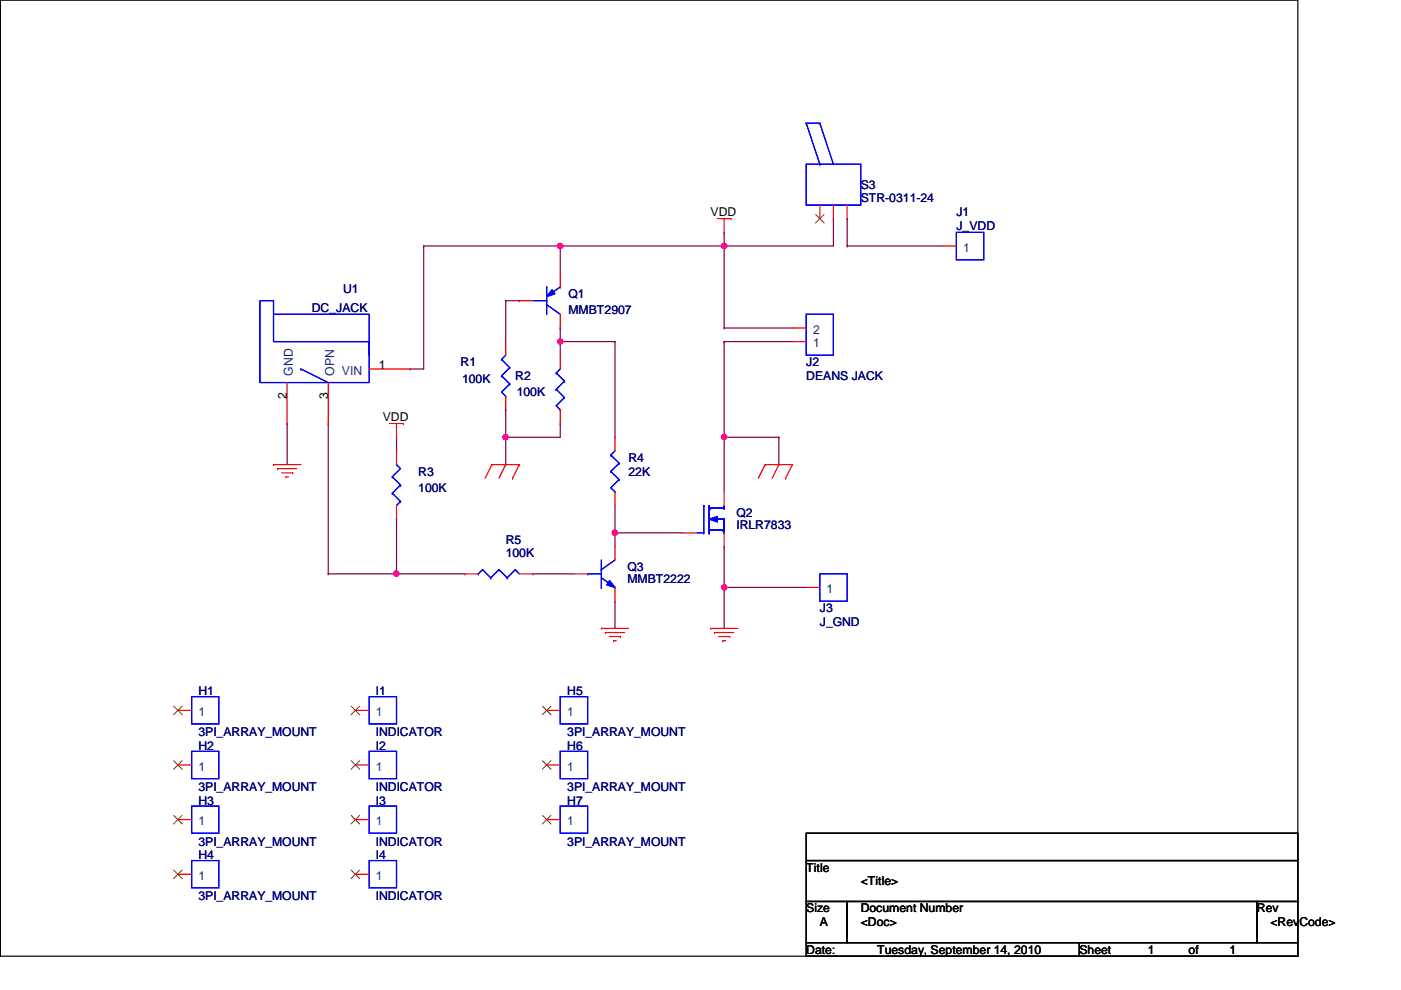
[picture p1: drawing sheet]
<svg xmlns="http://www.w3.org/2000/svg" width="297mm" height="210mm" viewBox="0 0 297 210" stroke-linecap="round" stroke-linejoin="round" font-family="sans-serif">
<path d="M.1 0h275.1v202.7h-275.1z" fill="none" stroke="#000" stroke-width=".25"/>
<path d="M89.8 52.2h.1M89.8 52.2v26h-2.9M153.5 52.2h.1M153.5 52.2v17.4M86.9 78.2h.1M118.8 72.4h.1M118.8 72.4v2.9M60.9 89.8h.1M60.9 89.8v8.7" fill="none" stroke="#800040" stroke-width=".25"/>
<circle cx="118.8" cy="72.4" r=".56" fill="#f0f"/>
<circle cx="118.8" cy="72.4" r=".56" fill="none" stroke="#f0f" stroke-width=".25"/>
<path d="M107.2 92.7h.1M107.2 92.7v5.8" fill="none" stroke="#800040" stroke-width=".25"/>
<circle cx="107.2" cy="92.7" r=".56" fill="#f0f"/>
<circle cx="107.2" cy="92.7" r=".56" fill="none" stroke="#f0f" stroke-width=".25"/>
<path d="M69.6 89.8h.1M69.6 89.8v31.9M107.2 86.9h.1M107.2 86.9v5.8M118.8 89.8h.1M118.8 89.8v2.9M69.6 121.7h.1M69.6 121.7h14.5" fill="none" stroke="#800040" stroke-width=".25"/>
<circle cx="84" cy="121.6" r=".56" fill="#f0f"/>
<circle cx="84" cy="121.6" r=".56" fill="none" stroke="#f0f" stroke-width=".25"/>
<path d="M118.8 52.2h.1M118.8 52.2h34.7M84.1 110.1h.1M84.1 110.1v11.6" fill="none" stroke="#800040" stroke-width=".25"/>
<circle cx="153.5" cy="52.1" r=".56" fill="#f0f"/>
<circle cx="153.5" cy="52.1" r=".56" fill="none" stroke="#f0f" stroke-width=".25"/>
<circle cx="118.8" cy="52.1" r=".56" fill="#f0f"/>
<circle cx="118.8" cy="52.1" r=".56" fill="none" stroke="#f0f" stroke-width=".25"/>
<path d="M153.5 49.3h.1M153.5 49.3v2.9M153.5 124.5h.1M153.5 124.5v8.7" fill="none" stroke="#800040" stroke-width=".25"/>
<circle cx="153.5" cy="124.5" r=".56" fill="#f0f"/>
<circle cx="153.5" cy="124.5" r=".56" fill="none" stroke="#f0f" stroke-width=".25"/>
<path d="M153.5 92.7h.1M153.5 92.7v11.6" fill="none" stroke="#800040" stroke-width=".25"/>
<circle cx="153.5" cy="92.7" r=".56" fill="#f0f"/>
<circle cx="153.5" cy="92.7" r=".56" fill="none" stroke="#f0f" stroke-width=".25"/>
<path d="M89.8 52.2h.1M89.8 52.2h29M118.8 52.2h.1M118.8 52.2v5.8M118.8 69.6h.1M118.8 69.6v2.8h11.6M130.4 72.4h.1M107.2 92.7h.1M107.2 92.7h11.6M130.4 113h.1M130.4 113h14.5" fill="none" stroke="#800040" stroke-width=".25"/>
<circle cx="130.4" cy="113" r=".56" fill="#f0f"/>
<circle cx="130.4" cy="113" r=".56" fill="none" stroke="#f0f" stroke-width=".25"/>
<g fill="none" stroke="#800040" stroke-width=".25">
<path d="M153.5 52.2h.1M176.7 46.4h.1M176.7 46.4v5.8h-23.2M107.2 63.8h.1M107.2 63.8v8.6M107.2 63.8h2.9M110.1 63.8h.1M130.4 72.4v20.3M153.5 72.4h.1M153.5 69.6h.1M153.5 72.4v20.3M153.5 69.6h14.5"/>
<path d="M153.5 72.4h14.5M84.1 95.6h.1M84.1 92.7v2.9M130.4 92.7h.1M153.5 92.7h.1M153.5 92.7h11.6M165.1 92.7h.1M165.1 92.7v5.8M130.4 113h.1M130.4 107.2v8.7M153.5 115.9h.1M153.5 115.9v8.6"/>
<path d="M84.1 121.7h14.4M98.5 121.7h.1M113 121.7h.1M113 121.7h8.7M130.4 127.5h.1M130.4 127.5v5.7M153.5 124.5h.1M153.5 124.5h17.4"/>
</g>
<circle cx="153.5" cy="52.1" r=".56" fill="#f0f"/>
<circle cx="153.5" cy="52.1" r=".56" fill="none" stroke="#f0f" stroke-width=".25"/>
<path d="M179.6 46.4h.1M179.6 52.2h.1M179.6 46.4v5.8M179.6 52.2h20.3" fill="none" stroke="#800040" stroke-width=".25"/>
<g fill="none" stroke="#f00" stroke-width=".25">
<path d="M152.1 46.4h2.9M153.5 49.3h.1M153.5 46.4v2.9M155 46.4h.1M58 98.5h.1M58 98.5h5.8M58.9 99.4h.1M58.9 99.4h4M82.6 89.8h2.9M84.1 92.7h.1M84.1 89.8v2.9M85.5 89.8h.1"/>
<path d="M104.3 98.5h.1M104.3 98.5h5.8M104.3 98.5l-1.4 2.9M107.2 98.5h.1M107.2 98.5l-1.4 2.9M110.1 98.5h.1M110.1 98.5l-1.4 2.9M162.2 98.5h.1M162.2 98.5h5.8M162.2 98.5l-1.4 2.9M165.1 98.5h.1M165.1 98.5l-1.4 2.9"/>
<path d="M168 98.5h.1M168 98.5l-1.4 2.9M59.7 100.2h2.4M60.6 101.1h.1M60.6 101.1h.6M62.1 100.2h.1M108.7 101.4h.1M166.6 101.4h.1M98.5 121.7h2.9M110.1 121.7h2.9M127.5 133.2h.1M127.5 133.2h5.8"/>
<path d="M128.4 134.1h.1M128.4 134.1h4M129.2 135h2.3M130.1 135.8h.1M130.1 135.8h.6M131.5 135h.1M150.7 133.2h.1M150.7 133.2h5.8M151.5 134.1h.1M151.5 134.1h4.1M152.4 135h2.3M153.2 135.8h.1"/>
<path d="M153.2 135.8h.6M154.7 135h.1M75.3 162.2h3M75.3 185.4h3"/>
</g>
<path d="M170.9 176.7h104.3v5.8h-104.3zM170.9 182.5h104.3v8.6h-104.3zM170.9 191.1h8.7v8.8h-8.7zM170.9 199.9h58v2.8h-58zM179.6 191.1h86.9v8.8h-86.9zM228.9 199.9h46.3v2.8h-46.3zM266.5 191.1h8.7v8.8h-8.7z" fill="none" stroke="#000" stroke-width=".25"/>
<g fill="none" stroke="#00f" stroke-width=".25">
<path d="M147.7 113h1.5M149.2 113h.1M149.2 107.2h.1M149.2 107.2v5.8M150.4 113h.1M150.4 107.7h.1M150.4 107.2v5.8M150.4 107.7h3.1M150.4 112.4h3.1M150.7 107.7h.1M151.8 110.1h1.7M153.2 112.4h.1"/>
<path d="M153.5 107.7h.1M153.5 110.1h.1M153.5 113h.1M153.5 112.4h.1M153.5 107.2v.5M153.5 110.1v2.9M101.4 121.7h.1M101.4 121.7l.9-.9 1.8 1.7M104.1 122.5h.1M105.8 120.8h.1M105.8 120.8l1.7 1.7M105.8 120.8l-1.7 1.7"/>
<path d="M107.5 122.5h.1M109.3 120.8h.1M109.3 120.8l.8 .9M109.3 120.8l-1.8 1.7M78.3 159.3h5.8v5.8h-5.8zM78.3 182.5h5.8v5.8h-5.8z"/>
</g>
<path d="M74.5 161.3l1.8 1.8M76.2 161.3l-1.8 1.8M74.5 184.5l1.8 1.8M76.2 184.5l-1.8 1.8" fill="none" stroke="#804000" stroke-width=".21"/>
<path d="M150.4 110.1l1.7-.6v1.2z" fill="#00f"/>
<g fill="none" stroke="#00f" stroke-width=".25">
<path d="M147.7 113h1.5M149.2 113h.1M149.2 107.2h.1M149.2 107.2v5.8M150.4 110.1l1.7-.6v1.2zM150.4 113h.1M150.4 107.7h.1M150.4 107.2v5.8M150.4 107.7h3.1M150.4 112.4h3.1M150.7 107.7h.1M151.8 110.1h1.7"/>
<path d="M153.2 112.4h.1M153.5 107.7h.1M153.5 110.1h.1M153.5 113h.1M153.5 112.4h.1M153.5 107.2v.5M153.5 110.1v2.9"/>
</g>
<path d="M150.4 110.1l1.7-.6v1.2z" fill="#00f"/>
<g fill="none" stroke="#00f" stroke-width=".25">
<path d="M170.9 34.8h11.6v8.7h-11.6zM170.9 26.1h.1M170.9 26.1h2.9M170.9 26.1l2.9 8.7M173.8 26.1h.1M173.8 34.8h.1M173.8 26.1l2.9 8.7M106.3 76.2h.1M106.3 79.7h.1M106.3 76.2l1.8 1.7M106.3 79.7l1.8 1.7M107.2 75.3l-.9 .9"/>
<path d="M108.1 77.9h.1M108.1 77.9l-1.8 1.8M117.9 79.1h.1M117.9 79.1l1.8 1.7M118.8 78.2l-.9 .9M107.2 84h.1M108.1 81.4h.1M108.1 81.4l-1.8 1.7 .9 .9M117.9 82.5h.1M117.9 82.5l1.8 1.8M118.8 86.9h.1M119.7 80.8h.1"/>
<path d="M119.7 84.3h.1M119.7 80.8l-1.8 1.7M119.7 84.3l-1.8 1.7 .9 .9M127.5 118.7v5.8M130.4 118.7l-2.9 2.1M150.4 110.1l1.7-.6v1.2zM124.6 121.7h.1M124.6 121.7h2.9M127.5 120.8h.1M127.5 124.5h.1M127.5 122.5l2.9 2M130.4 124.5h.1"/>
<path d="M118.8 147.7h5.8v5.8h-5.8zM78.3 170.9h5.8v5.8h-5.8z"/>
</g>
<path d="M173.8 43.5v2.9M176.7 43.5v2.9M179.6 43.5v2.9M107.2 72.4v2.9M118.8 75.3v2.9M107.2 84v2.9M118.8 86.9v2.9M144.9 113h2.8M153.5 104.3v2.9M153.5 113v2.9M115.9 150.6h2.9M75.3 173.8h3" fill="none" stroke="#f00" stroke-width=".25"/>
<path d="M172.9 45.5l1.8 1.8M174.7 45.5l-1.8 1.8M115 149.7l1.8 1.9M116.8 149.7l-1.8 1.9M74.5 172.9l1.8 1.8M76.2 172.9l-1.8 1.8" fill="none" stroke="#804000" stroke-width=".21"/>
<path d="M129.2 123.1l1.2 1.4-1.8-.5z" fill="#00f"/>
<path d="M127.5 118.7v5.8M130.4 118.7l-2.9 2.1M124.6 121.7h.1M124.6 121.7h2.9M127.5 120.8h.1M127.5 124.5h.1M127.5 122.5l2.9 2M129.2 123.1l1.2 1.4-1.8-.5zM130.4 124.5h.1" fill="none" stroke="#00f" stroke-width=".25"/>
<path d="M129.2 123.1l1.2 1.4-1.8-.5z" fill="#00f"/>
<g fill="none" stroke="#00f" stroke-width=".25">
<path d="M202.8 49.3h5.8v5.8h-5.8zM55.1 63.8h2.9v8.6h20.3v8.7h-23.2zM58 66.6h20.3v8.7M63.8 78.2h.1M63.8 78.2l5.8 2.9M113 63.8h2.9M115.9 60.8h.1M115.9 64.6h.1M115.9 63.8h.1M115.9 60.8v5.8M115.9 64.6l2.9 2M118.8 60.8h.1"/>
<path d="M118.8 60.8l-2.9 2.1M170.9 66.6h5.8v8.7h-5.8zM84.1 98.5h.1M84.1 98.5l.8 .9-1.7 1.7M83.2 104.6h.1M83.2 101.1h.1M83.2 104.6l1.7 1.7M83.2 101.1l1.7 1.7M84.9 106.3h.1M84.9 102.8h.1M84.9 106.3l-.8 .9M84.9 102.8l-1.7 1.8"/>
<path d="M129.2 123.1l1.2 1.4-1.8-.5zM40.6 147.7h5.8v5.8h-5.8zM40.6 159.3h5.8v5.8h-5.8zM78.3 147.7h5.8v5.8h-5.8zM118.8 159.3h5.8v5.8h-5.8zM40.6 170.9h5.8v5.8h-5.8zM118.8 170.9h5.8v5.8h-5.8z"/>
</g>
<g fill="none" stroke="#f00" stroke-width=".25">
<path d="M199.9 52.2h2.9M78.3 78.2h8.6M168 72.4h2.9M168 69.6h2.9M60.9 81.1v8.7M69.6 81.1v8.7M84.1 95.6v2.9M84.1 107.2v2.9M130.4 115.9v2.8M121.7 121.7h2.9M130.4 124.5v3M37.7 150.6h2.9"/>
<path d="M75.3 150.6h3M37.7 162.2h2.9M37.7 173.8h2.9M115.9 162.2h2.9M115.9 173.8h2.9"/>
</g>
<path d="M36.8 149.7l1.8 1.9M38.6 149.7l-1.8 1.9M74.5 149.7l1.8 1.9M76.2 149.7l-1.8 1.9M36.8 161.3l1.8 1.8M36.8 172.9l1.8 1.8M38.6 161.3l-1.8 1.8M38.6 172.9l-1.8 1.8M115 161.3l1.8 1.8M115 172.9l1.8 1.8M116.8 161.3l-1.8 1.8M116.8 172.9l-1.8 1.8" fill="none" stroke="#804000" stroke-width=".21"/>
<path d="M117 61.4l.6 .9-1.7 .6z" fill="#00f"/>
<path d="M113 63.8h2.9M115.9 60.8h.1M115.9 64.6h.1M115.9 63.8h.1M115.9 60.8v5.8M115.9 64.6l2.9 2M117 61.4l.6 .9-1.7 .6zM118.8 60.8h.1M118.8 60.8l-2.9 2.1" fill="none" stroke="#00f" stroke-width=".25"/>
<path d="M117 61.4l.6 .9-1.7 .6z" fill="#00f"/>
<g fill="none" stroke="#00f" stroke-width=".25">
<path d="M117 61.4l.6 .9-1.7 .6zM129.5 96.5h.1M129.5 99.9h.1M129.5 96.5l1.8 1.7M129.5 99.9l1.8 1.8M130.4 95.6l-.9 .9M131.3 98.2h.1M131.3 98.2l-1.8 1.7M130.4 104.3h.1M131.3 101.7h.1M131.3 101.7l-1.8 1.7 .9 .9M173.8 121.7h5.8v5.8h-5.8z"/>
<path d="M40.6 182.5h5.8v5.8h-5.8z"/>
</g>
<path d="M118.8 58v2.8M110.1 63.8h2.9M118.8 66.6v3M130.4 92.7v2.9M130.4 104.3v2.9M170.9 124.5h2.9M37.7 185.4h2.9" fill="none" stroke="#f00" stroke-width=".25"/>
<path d="M36.8 184.5l1.8 1.8M38.6 184.5l-1.8 1.8" fill="none" stroke="#804000" stroke-width=".21"/>
<circle cx="118.8" cy="72.4" r=".56" fill="#f0f"/>
<circle cx="118.8" cy="72.4" r=".56" fill="none" stroke="#f0f" stroke-width=".25"/>
<circle cx="107.2" cy="92.7" r=".56" fill="#f0f"/>
<circle cx="107.2" cy="92.7" r=".56" fill="none" stroke="#f0f" stroke-width=".25"/>
<circle cx="84" cy="121.6" r=".56" fill="#f0f"/>
<circle cx="84" cy="121.6" r=".56" fill="none" stroke="#f0f" stroke-width=".25"/>
<circle cx="153.5" cy="52.1" r=".56" fill="#f0f"/>
<circle cx="153.5" cy="52.1" r=".56" fill="none" stroke="#f0f" stroke-width=".25"/>
<circle cx="118.8" cy="52.1" r=".56" fill="#f0f"/>
<circle cx="118.8" cy="52.1" r=".56" fill="none" stroke="#f0f" stroke-width=".25"/>
<circle cx="153.5" cy="124.5" r=".56" fill="#f0f"/>
<circle cx="153.5" cy="124.5" r=".56" fill="none" stroke="#f0f" stroke-width=".25"/>
<circle cx="153.5" cy="92.7" r=".56" fill="#f0f"/>
<circle cx="153.5" cy="92.7" r=".56" fill="none" stroke="#f0f" stroke-width=".25"/>
<circle cx="130.4" cy="113" r=".56" fill="#f0f"/>
<circle cx="130.4" cy="113" r=".56" fill="none" stroke="#f0f" stroke-width=".25"/>
<circle cx="153.5" cy="52.1" r=".56" fill="#f0f"/>
<circle cx="153.5" cy="52.1" r=".56" fill="none" stroke="#f0f" stroke-width=".25"/>
<g font-size="2.6" fill="#000080">
<text x="182.5" y="40">S3</text>
<text x="182.5" y="42.9">STR-0311-24</text>
<text x="202.8" y="45.8">J1</text>
<text x="202.8" y="48.7">J_VDD</text>
<text x="72.8" y="62">U1</text>
<text x="120.5" y="63.2">Q1</text>
<text x="66.1" y="66.1">DC_JACK</text>
<text x="120.5" y="66.6">MMBT2907</text>
<text x="97.7" y="77.6">R1</text>
<text x="170.9" y="77.6">J2</text>
<text x="98" y="81.1">100K</text>
<text x="109.3" y="80.6">R2</text>
<text x="170.9" y="80.6">DEANS JACK</text>
<text x="109.6" y="84">100K</text>
<text x="88.7" y="100.8">R3</text>
<text x="133.3" y="97.9">R4</text>
<text x="133.3" y="100.8">22K</text>
<text x="88.7" y="104.3">100K</text>
<text x="156.2" y="109.5">Q2</text>
<text x="156.2" y="112.1">IRLR7833</text>
<text x="107.2" y="115.3">R5</text>
<text x="107.2" y="118.2">100K</text>
<text x="133" y="121.1">Q3</text>
<text x="133" y="123.7">MMBT2222</text>
<text x="173.8" y="129.8">J3</text>
<text x="173.8" y="132.7">J_GND</text>
<text x="42.1" y="147.4">H1</text>
<text x="79.7" y="147.4">I1</text>
<text x="120.3" y="147.4">H5</text>
<text x="42.1" y="156.1">3PI_ARRAY_MOUNT</text>
<text x="42.1" y="159">H2</text>
<text x="79.7" y="159">I2</text>
<text x="79.7" y="156.1">INDICATOR</text>
<text x="120.3" y="156.1">3PI_ARRAY_MOUNT</text>
<text x="120.3" y="159">H6</text>
<text x="42.1" y="167.7">3PI_ARRAY_MOUNT</text>
<text x="79.7" y="167.7">INDICATOR</text>
<text x="120.3" y="167.7">3PI_ARRAY_MOUNT</text>
<text x="42.1" y="170.6">H3</text>
<text x="79.7" y="170.6">I3</text>
<text x="120.3" y="170.6">H7</text>
<text x="42.1" y="179.3">3PI_ARRAY_MOUNT</text>
<text x="79.7" y="179.3">INDICATOR</text>
<text x="120.3" y="179.3">3PI_ARRAY_MOUNT</text>
<text x="42.1" y="182.2">H4</text>
<text x="79.7" y="182.2">I4</text>
<text x="42.1" y="190.9">3PI_ARRAY_MOUNT</text>
<text x="79.7" y="190.9">INDICATOR</text>
</g>
<g font-size="2.6">
<text x="150.7" y="45.8">VDD</text>
<text x="80.3" y="78.2">1</text>
<text x="60.8" y="84.6" transform="rotate(-90 60.8 84.6)">2</text>
<text x="69.6" y="84.6" transform="rotate(-90 69.6 84.6)">3</text>
<text x="81.1" y="89.2">VDD</text>
<text x="170.9" y="184.8">Title</text>
<text x="182.5" y="187.7">&lt;Title&gt;</text>
<text x="170.9" y="193.5">Size</text>
<text x="173.8" y="196.4">A</text>
<text x="182.5" y="193.5">Document Number</text>
<text x="182.5" y="196.4">&lt;Doc&gt;</text>
<text x="266.5" y="193.5">Rev</text>
<text x="269.4" y="196.4">&lt;RevCode&gt;</text>
<text x="170.9" y="202.2">Date:</text>
<text x="186" y="202.2">Tuesday, September 14, 2010</text>
<text x="228.9" y="202.2">Sheet</text>
<text x="243.3" y="202.2">1</text>
<text x="252" y="202.2">of</text>
<text x="260.7" y="202.2">1</text>
</g>
<g font-size="2.6" fill="#004080">
<text x="204.2" y="53.3">1</text>
<text x="172.4" y="70.7">2</text>
<text x="172.4" y="73.6">1</text>
<text x="62.1" y="79.7" transform="rotate(-90 62.1 79.7)">GND</text>
<text x="70.8" y="79.7" transform="rotate(-90 70.8 79.7)">OPN</text>
<text x="72.5" y="79.4">VIN</text>
<text x="175.3" y="125.7">1</text>
<text x="42.1" y="151.8">1</text>
<text x="79.7" y="151.8">1</text>
<text x="120.2" y="151.8">1</text>
<text x="42.1" y="163.4">1</text>
<text x="79.7" y="163.4">1</text>
<text x="120.2" y="163.4">1</text>
<text x="42.1" y="175">1</text>
<text x="79.7" y="175">1</text>
<text x="120.2" y="175">1</text>
<text x="42.1" y="186.6">1</text>
<text x="79.7" y="186.6">1</text>
</g>
</svg>
